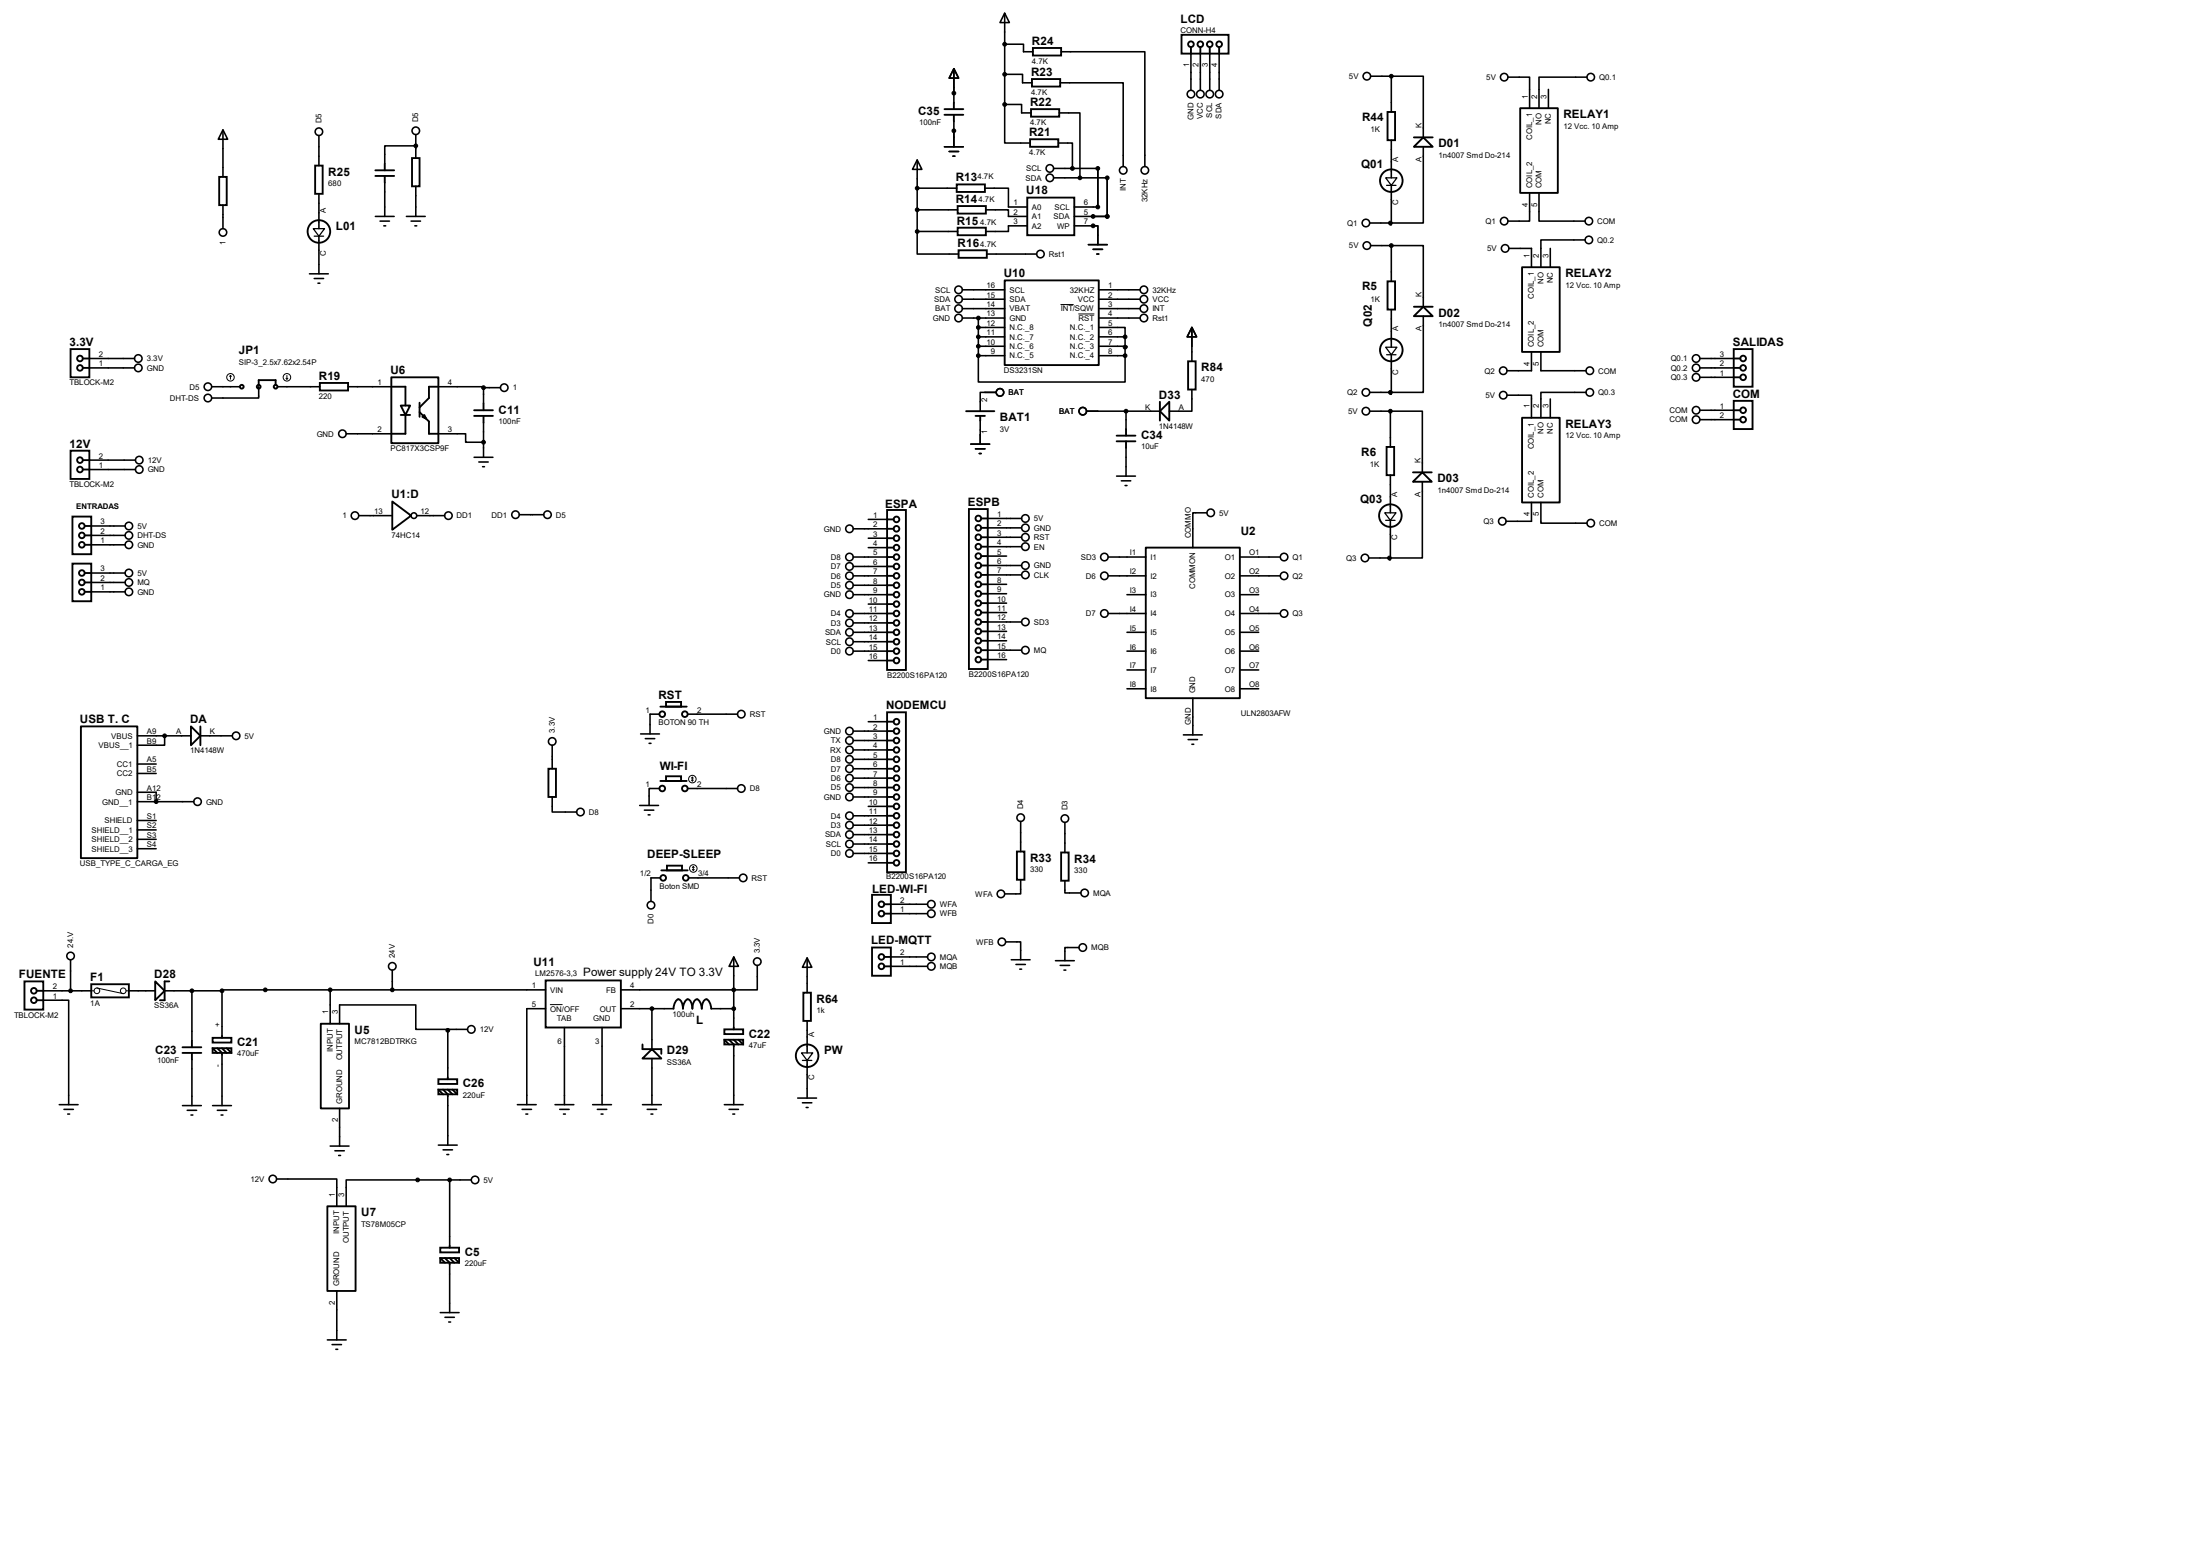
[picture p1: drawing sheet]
<svg xmlns="http://www.w3.org/2000/svg" width="297mm" height="210mm" viewBox="0 0 297 210" stroke-linecap="round" stroke-linejoin="round" font-family="sans-serif">
<g fill="none" stroke="#000" stroke-width=".21">
<path d="M30.1 17.5l.6 1.3h-1.2zM30.1 17.5v6.4M43.1 18.3v4.1M56.1 19.7h.1M56.1 19.7h-4.2v2.4M56.1 18.2v3.1M127.5 19.8h2.5M128.8 9.3l.6 1.2h-1.3zM128.8 12.6h.1M128.8 17.7h.1M128.8 9.3v4.5M128.8 16.4v3.4"/>
<path d="M135.6 1.8l.7 1.2h-1.3zM135.6 6h2.6v1h1.2M135.6 14.1v5.2h3.5M135.6 14.1h2.3v1.1h1.3M135.6 10h2.4v1.2h1.3M135.6 1.8v12.3M142.9 19.3h1.9v3.4M143 15.2h2.8v8.8M143.1 11.2h8.5v11.3M143.3 7h11.3v15.5M160.8 7.2v5M162.1 7.2v5"/>
<path d="M163.3 7.2v5M164.6 7.2v5M185 10.3h2.8M187.8 10.3h4.4v8.2M187.8 10.3v4.8M187.8 18.9v5.1M192.2 19.8v10.3h-4.5M203.6 10.4h2.9v4.2M209 12.1v2.5M214.2 10.4h-6.4v4.2M30.1 27.7v3.2M41.8 37h2.5"/>
<path d="M42.4 37.6h1.3M42.9 38.2h.3M43.1 26.2v4.7M43.1 31.9v5.1M50.7 29.2h2.5M51.3 29.8h1.3M51.8 30.5h.3M51.9 24.6v4.6M54.9 29.2h2.5M55.5 29.8h1.3M56 30.5h.3M56.1 25.1v4.1"/>
<path d="M123.8 21.6l.7 1.3h-1.3zM123.8 31.2v3.1h5.6M123.8 31.2h5.5M123.8 21.6v9.6M123.8 28.3h5.5M123.8 25.4h5.4M128.1 20.4h1.3M128.7 21.1h.2M129.9 39.1h5.7M133 25.4h3.1v2.5h2.6M133.1 28.3h3v.9h2.6M133.2 34.3h6.8"/>
<path d="M138.7 30.5h-2.6v.7h-3M142.2 22.7h6v5.2h-3.2M142.2 24h7.3v5.2M145 29.2h4.5M145 30.5h2.6M146.9 33h2.6M147.6 29.2h.1M147.6 30.5h.6v2.5M147.6 30.5h.1M147.6 33.7h1.2M148.1 34.3h.2M148.3 39.1h5.6"/>
<path d="M149.5 29.2h.1M184.9 30.1h2.8M185 33.1h2.8M187.8 25v5.4h-.1v-.3M187.8 33.1h4.4v8.3M187.8 33.1v4.9M203.7 33.5h3.1v2.6M206.5 26v3.8h-2.9M207.8 26v3.8h6.2M209.3 33.5v2.6M214 32.4h-6v3.7M12.1 48.4h6.1"/>
<path d="M12.1 49.7h6.1M28.6 52.2h3.8M34.9 52.2v1.5h-6.3M37.5 52.2h5.7M46.7 58.5h6.1M47 52.2h5.8M59.2 52.2h6.1v.1M59.2 58.5h3.7v1.2h2.4M65.3 52.3v2.2M65.3 57v4.7M65.3 52.3h2.3M129.9 40.4h5.7"/>
<path d="M129.9 41.7h5.7M129.9 42.9h5.7M131.1 59.9h2.5M132.1 48v3.6h19.8v-3.6M132.1 42.9v5.1M132.1 44.2h3.5M132.1 45.5h3.5M132.1 46.7h3.5M132.1 48h3.5M132.3 56.8v3.1M134.5 53h-2.2v2.5M146.7 55.5h9.9"/>
<path d="M148.3 46.7h3.8v.2h-.2M148.3 44.2h3.6v1.3M148.3 40.4h5.6M148.3 41.7h5.6M148.3 42.9h5.6M148.3 45.5h3.6M148.3 48h3.6M151.9 45.5v2.5M152 55.5v2.4M160.9 44.2l.6 1.3h-1.2zM160.9 52.6v2.9h-3M160.9 44.2v4.6"/>
<path d="M184.9 53h2.8M184.9 55.5h2.8M187.7 55.5h4.3v8.3M187.7 55.5v4.8M187.8 47.9v5.3h-.1v-.2M187.8 41.8v5.1M192.2 42.7v10.3h-4.5M203.5 53.3h3.3v3.1M206.8 47.5v2.5h-3.3M208 47.5v2.5h6.1M209.3 53.8v2.6M214.1 53h-6.1v3.4"/>
<path d="M229.5 48.4h4.6M229.5 49.7h4.6M229.5 55.4h4.6M229.5 56.6h4.6M229.5 50.9h4.6M12.1 62.1h6.2M12.1 63.4h6.2M12.3 73.5h4.6M12.3 71h4.6M12.3 72.3h4.6M12.3 79.9h4.6M12.3 77.3h4.6"/>
<path d="M12.3 78.6h4.6M48.4 69.6h4.6M56.3 69.6h3.7M64 61.7h2.5M64.6 62.4h1.3M65.2 63h.2M70.1 69.5h3.3M115.2 71.4h4.6M115.2 75.2h4.6M115.2 76.5h4.6M115.2 77.7h4.6M115.2 79h4.6"/>
<path d="M117.2 70.1h2.6M117.2 72.6h2.6M117.2 73.9h2.6M131.7 60.6h1.3M132.2 61.2h.3M133.3 70h4.6M133.3 71.2h4.6M133.3 72.5h4.6M133.3 73.8h4.6M133.3 76.3h4.6M133.3 77.6h4.6M133.3 75.1h2.6"/>
<path d="M133.3 78.9h2.6M149.6 75.2h5.1M149.6 77.7h5.1M150.7 64.3h2.6M151.4 64.9h1.3M151.9 65.5h.2M152 60.5v3.8M162.9 69.2h-1.9v4.7M167.4 75.2h5.4M167.4 77.7h5.4M184.8 75.3h2.8M187.7 70.2v5.4h-.1v-.3"/>
<path d="M187.7 64.1v5.1M192 65v10.3h-4.4M206.8 67.8v2.6h-3.5M208 67.8v2.8h6.2M18.5 99.3h7.3M22.2 99.3v1.3h-3.7M27.1 99.3h4.3M86.5 99.1h2.5M87.1 99.7h1.3M89 96.4h-1.2v2.7M92.8 96.4h6.8M115.2 80.3h4.6"/>
<path d="M115.2 82.8h4.6M115.2 84.1h4.6M115.2 85.3h4.6M115.2 86.6h4.6M115.2 87.9h4.6M115.2 98.7h4.6M115.2 99.9h4.6M117.2 81.5h2.6M117.2 89.2h2.6M117.2 97.4h2.6M133.3 83.9h4.6M133.3 87.8h4.6"/>
<path d="M133.3 80.1h2.6M133.3 81.4h2.6M133.3 82.7h2.6M133.3 85.2h2.6M133.3 86.5h2.6M133.3 89h2.6M149.6 82.8h5.1M152.1 80.3h2.6M152.1 85.3h2.6M152.1 87.9h2.6M152.1 90.4h2.6M152.1 93h2.6"/>
<path d="M159.8 99.2h2.5M160.4 99.8h1.3M161 94.2v5M167.4 80.3h2.5M167.4 82.8h5.4M167.4 85.3h2.5M167.4 87.9h2.5M167.4 90.4h2.5M167.4 93h2.5M18.5 106.9h2.6v1.3M18.5 108.2h7.7M18.5 103.1h2.6"/>
<path d="M18.5 104.4h2.6M18.5 110.7h2.6M18.5 112h2.6M18.5 113.3h2.6M18.5 114.6h2.6M21.1 108.2h.1M74.5 107.6v2h3.4M74.5 100.6v3.2M86.4 108.7h2.5M87 109.3h1.3M87.5 110h.3M87.6 100.3h.3"/>
<path d="M89 106.4h-1.4v2.3M89.2 118.5h-1.3v3.2M92.8 106.4h6.8M93 118.5h6.8M115.2 101.2h4.6M115.2 102.5h4.6M115.2 103.8h4.6M115.2 105h4.6M115.2 106.3h4.6M115.2 107.6h4.6M115.2 110.1h4.6M115.2 111.4h4.6"/>
<path d="M115.2 112.6h4.6M115.2 113.9h4.6M115.2 115.2h4.6M117.2 108.8h2.6M117.2 116.5h2.6M137.8 118.7v1.9h-2.2M137.8 110.9v4M143.8 118.9v1.6h2.1M143.8 111v4.1M160.9 100.5h.3M5.8 135h3.5v14.1M5.8 133.7h6.5"/>
<path d="M9.5 129.5v4.2M17.4 133.7h3.6M22.2 133.7h7.8M25.9 133.7v6.8M30 133.7v6.1M44.6 133.6v4.6M45.8 138.2v-2.6h10.3v3.3h4.4v.2M53 130.9v2.7M60.5 139.1v6.3M63.1 138.9h-2.5v.2h-.1M73.7 133.6h-43.7v.1M73.7 136.1h-2.6v13"/>
<path d="M76.2 138.7v10.4M81.3 138.7v10.4M83.8 136.1h7.1M88 136.1v5.5M96 136.1h3.1M99.1 129.2l.6 1.2h-1.3zM99.1 129.2v9.5M102.2 130.3v3.3h-18.4M109 129.3l.6 1.3h-1.3zM109 129.3v4.7M109 137.8v4.3M120.3 122h4.9"/>
<path d="M120.3 123.3h4.9M120.3 129.2h4.9M120.3 130.4h4.9M135.8 127.1h2v2.4M136.5 129.5h2.6M137.2 130.2h1.2M137.7 130.8h.2M142.5 129.7h2.5M143.1 130.3h1.3M143.6 130.9h.3M145.7 127.9h-1.9v1.8M8 149.1h2.5"/>
<path d="M8.6 149.7h1.3M9.1 150.4h.3M24.6 149.2h2.6M25.3 149.9h1.2M25.8 150.5h.2M25.9 143v6.2M28.7 149.2h2.5M29.3 149.9h1.3M29.8 150.5h.3M30 142.4v6.8M37.3 159.1h8.2v3.7M44.6 154.7h2.5"/>
<path d="M45.2 155.3h1.3M45.7 156h.3M45.8 149.6v5.1M59.2 154.6h2.5M59.8 155.2h1.3M60.3 155.8h.3M60.5 148v6.6M60.7 159.3v8.8M63.6 159.3h-16.9v3.5M69.8 149.1h2.6M70.5 149.7h1.3M71 150.4h.2"/>
<path d="M74.9 149.1h2.6M75.6 149.7h1.2M76.1 150.4h.2M80 149.1h2.5M80.6 149.7h1.3M81.2 150.4h.2M86.7 149.1h2.6M87.4 149.7h1.2M87.9 150.4h.2M88 142.9v6.2M97.8 149.1h2.5M98.4 149.7h1.3"/>
<path d="M98.9 150.4h.3M99.1 141.2v7.9M107.7 148.2h2.5M108.3 148.8h1.3M108.8 149.5h.3M109 143.1v5.1M45.5 174.2v6.6M59.4 177.2h2.6M60.1 177.8h1.2M60.6 178.4h.2M60.7 170.7v6.5M44.2 180.8h2.5"/>
<path d="M44.8 181.5h1.3M45.3 182.1h.3"/>
<circle cx="43.1" cy="17.8" r=".51"/>
<circle cx="56.1" cy="17.7" r=".51"/>
<circle cx="160.8" cy="12.7" r=".51"/>
<circle cx="162.1" cy="12.7" r=".51"/>
<circle cx="163.3" cy="12.7" r=".51"/>
<circle cx="164.6" cy="12.7" r=".51"/>
<circle cx="184.5" cy="10.3" r=".51"/>
<circle cx="203.1" cy="10.4" r=".51"/>
<circle cx="214.8" cy="10.4" r=".51"/>
<circle cx="30.1" cy="31.4" r=".51"/>
<circle cx="129.4" cy="39.1" r=".51"/>
<circle cx="140.5" cy="34.3" r=".51"/>
<circle cx="141.7" cy="22.7" r=".51"/>
<circle cx="141.7" cy="24" r=".51"/>
<circle cx="151.6" cy="23" r=".51"/>
<circle cx="154.4" cy="39.1" r=".51"/>
<circle cx="154.6" cy="23" r=".51"/>
<circle cx="184.4" cy="30.1" r=".51"/>
<circle cx="184.5" cy="33.1" r=".51"/>
<circle cx="203.1" cy="29.8" r=".51"/>
<circle cx="203.2" cy="33.5" r=".51"/>
<circle cx="214.5" cy="29.8" r=".51"/>
<circle cx="214.5" cy="32.4" r=".51"/>
<circle cx="18.7" cy="48.4" r=".51"/>
<circle cx="18.7" cy="49.7" r=".51"/>
<circle cx="28.1" cy="53.7" r=".51"/>
<circle cx="28.1" cy="52.2" r=".51"/>
<circle cx="46.2" cy="58.5" r=".51"/>
<circle cx="68.1" cy="52.3" r=".51"/>
<circle cx="129.4" cy="42.9" r=".51"/>
<circle cx="129.4" cy="41.7" r=".51"/>
<circle cx="129.4" cy="40.4" r=".51"/>
<circle cx="135" cy="53" r=".51"/>
<circle cx="146.2" cy="55.5" r=".51"/>
<circle cx="154.4" cy="41.7" r=".51"/>
<circle cx="154.4" cy="40.4" r=".51"/>
<circle cx="154.4" cy="42.9" r=".51"/>
<circle cx="184.4" cy="53" r=".51"/>
<circle cx="184.4" cy="55.5" r=".51"/>
<circle cx="202.9" cy="53.3" r=".51"/>
<circle cx="202.9" cy="50" r=".51"/>
<circle cx="214.6" cy="53" r=".51"/>
<circle cx="214.6" cy="50" r=".51"/>
<circle cx="229" cy="50.9" r=".51"/>
<circle cx="229" cy="49.7" r=".51"/>
<circle cx="229" cy="48.4" r=".51"/>
<circle cx="229" cy="55.4" r=".51"/>
<circle cx="229" cy="56.6" r=".51"/>
<circle cx="17.4" cy="73.5" r=".51"/>
<circle cx="17.4" cy="78.6" r=".51"/>
<circle cx="17.4" cy="79.9" r=".51"/>
<circle cx="17.4" cy="71" r=".51"/>
<circle cx="17.4" cy="72.3" r=".51"/>
<circle cx="17.4" cy="77.3" r=".51"/>
<circle cx="18.8" cy="63.4" r=".51"/>
<circle cx="18.8" cy="62.1" r=".51"/>
<circle cx="47.9" cy="69.6" r=".51"/>
<circle cx="55.9" cy="69.6" r=".38"/>
<circle cx="60.5" cy="69.6" r=".51"/>
<circle cx="69.6" cy="69.5" r=".51"/>
<circle cx="73.9" cy="69.5" r=".51"/>
<circle cx="114.7" cy="71.4" r=".51"/>
<circle cx="114.7" cy="75.2" r=".51"/>
<circle cx="114.7" cy="76.5" r=".51"/>
<circle cx="114.7" cy="79" r=".51"/>
<circle cx="114.7" cy="77.7" r=".51"/>
<circle cx="138.4" cy="77.6" r=".51"/>
<circle cx="138.4" cy="76.3" r=".51"/>
<circle cx="138.4" cy="70" r=".51"/>
<circle cx="138.4" cy="72.5" r=".51"/>
<circle cx="138.4" cy="71.2" r=".51"/>
<circle cx="138.4" cy="73.8" r=".51"/>
<circle cx="149.1" cy="75.2" r=".51"/>
<circle cx="149.1" cy="77.7" r=".51"/>
<circle cx="163.4" cy="69.2" r=".51"/>
<circle cx="173.4" cy="77.7" r=".51"/>
<circle cx="173.4" cy="75.2" r=".51"/>
<circle cx="184.3" cy="75.3" r=".51"/>
<circle cx="202.8" cy="70.4" r=".51"/>
<circle cx="214.8" cy="70.6" r=".51"/>
<circle cx="31.9" cy="99.3" r=".51"/>
<circle cx="100.1" cy="96.4" r=".51"/>
<circle cx="114.7" cy="99.9" r=".51"/>
<circle cx="114.7" cy="82.8" r=".51"/>
<circle cx="114.7" cy="86.6" r=".51"/>
<circle cx="114.7" cy="85.3" r=".51"/>
<circle cx="114.7" cy="98.7" r=".51"/>
<circle cx="114.7" cy="84.1" r=".51"/>
<circle cx="114.7" cy="87.9" r=".51"/>
<circle cx="114.7" cy="80.3" r=".51"/>
<circle cx="138.4" cy="83.9" r=".51"/>
<circle cx="138.4" cy="87.8" r=".51"/>
<circle cx="149.1" cy="82.8" r=".51"/>
<circle cx="173.4" cy="82.8" r=".51"/>
<circle cx="26.7" cy="108.2" r=".51"/>
<circle cx="74.5" cy="100.1" r=".51"/>
<circle cx="78.4" cy="109.6" r=".51"/>
<circle cx="100.1" cy="106.4" r=".51"/>
<circle cx="100.3" cy="118.5" r=".51"/>
<circle cx="114.7" cy="101.2" r=".51"/>
<circle cx="114.7" cy="103.8" r=".51"/>
<circle cx="114.7" cy="112.6" r=".51"/>
<circle cx="114.7" cy="115.2" r=".51"/>
<circle cx="114.7" cy="111.4" r=".51"/>
<circle cx="114.7" cy="107.6" r=".51"/>
<circle cx="114.7" cy="105" r=".51"/>
<circle cx="114.7" cy="110.1" r=".51"/>
<circle cx="114.7" cy="102.5" r=".51"/>
<circle cx="114.7" cy="106.3" r=".51"/>
<circle cx="114.7" cy="113.9" r=".51"/>
<circle cx="137.8" cy="110.4" r=".51"/>
<circle cx="143.8" cy="110.5" r=".51"/>
<circle cx="9.5" cy="129" r=".51"/>
<circle cx="53" cy="130.4" r=".51"/>
<circle cx="63.6" cy="138.9" r=".51"/>
<circle cx="87.9" cy="122.2" r=".51"/>
<circle cx="102.2" cy="129.8" r=".51"/>
<circle cx="125.7" cy="123.3" r=".51"/>
<circle cx="125.7" cy="122" r=".51"/>
<circle cx="125.7" cy="130.4" r=".51"/>
<circle cx="125.7" cy="129.2" r=".51"/>
<circle cx="135.1" cy="120.6" r=".51"/>
<circle cx="135.3" cy="127.1" r=".51"/>
<circle cx="146.2" cy="127.9" r=".51"/>
<circle cx="146.4" cy="120.5" r=".51"/>
<circle cx="36.8" cy="159.1" r=".51"/>
<circle cx="64.1" cy="159.3" r=".51"/>
</g>
<g fill="none" stroke="#000" stroke-width=".25">
<path d="M127.5 14.7h2.5M127.5 15.5h2.5M128.8 13.8v.9M128.8 15.5v.9M139.1 18.8h3.8v1h-3.8zM139.2 14.7h3.8v1h-3.8zM139.3 10.7h3.8v1h-3.8zM139.4 6.5h3.9v1h-3.9zM159.5 4.7h6.4v2.5h-6.4zM160.8 6.3v.9M162.1 6.3v.9M163.3 6.3v.9"/>
<path d="M164.6 6.3v.9M187.3 15.1h1v3.8h-1zM190.9 18.5h2.5M192.2 18.5l1.2 1.3h-2.5zM205.2 14.6h5.1v11.4h-5.1zM29.6 23.9h1v3.8h-1zM42.5 22.4h1.1v3.8h-1.1zM50.7 23h2.5M50.7 23.7h2.5M51.9 22.1v.9M51.9 23.7v.9M55.6 21.3h1v3.8h-1z"/>
<path d="M129.2 24.9h3.8v1h-3.8zM129.3 27.8h3.8v1h-3.8zM129.3 30.7h3.8v1h-3.8zM129.4 33.8h3.8v1h-3.8zM135.6 37.8h12.7v11.5h-12.7zM138.7 26.7h6.3v5h-6.3zM187.3 38h1v3.8h-1zM205.5 36.1h5.1v11.4h-5.1zM9.5 47.1h2.6v3.8h-2.6zM11.2 49.7h.9M11.2 48.4h.9M34.9 51.9v-.6h2.3v.6"/>
<path d="M43.2 51.7h3.8v1h-3.8zM52.8 50.9h6.4v8.9h-6.4zM52.8 52.2h1.9v2.5M54.1 54.7h1.3l-.7 1.3zM54.1 56h1.3M54.7 56v2.5h-1.9M56.6 54.4v1.9M56.6 55.6l1.3 1.3v1.6h1.3M57.3 56l.2 .5-.5-.2zM59.2 52.2h-1.3v1.5l-1.3 1.3M64 55.4h2.5M64 56.1h2.5"/>
<path d="M65.3 54.5v.9M65.3 56.1v.9M130.4 55.5h3.8M131.7 56.1h1.3M132.3 56.1v.7M150.7 58.8h2.6M150.7 59.6h2.6M152 57.9v.9M152 59.6v.9M156.6 54.2v2.6M157.9 54.2v2.6l-1.3-1.3zM160.4 48.8h1v3.8h-1z"/>
<path d="M190.9 41.4h2.5M192.2 41.4l1.2 1.3h-2.5zM205.5 56.4h5.1v11.4h-5.1zM234.1 47.1h2.5v5.1h-2.5zM234.1 54.1h2.5v3.8h-2.5zM234.1 55.4h.8M234.1 49.7h.8M234.1 48.4h.8M234.1 50.9h.8M234.1 56.6h.8M9.5 60.8h2.6v3.8h-2.6zM9.8 69.7h2.5v5.1h-2.5z"/>
<path d="M9.8 76.1h2.5v5.1h-2.5zM11.2 63.4h.9M11.2 62.1h.9M11.4 73.5h.9M11.4 72.3h.9M11.4 71h.9M11.4 79.9h.9M11.4 78.6h.9M11.4 77.3h.9M53 67.7l2.5 1.9-2.5 1.9zM119.8 68.8h2.5v21.6h-2.5zM119.8 70.1h.8"/>
<path d="M119.8 71.4h.8M119.8 72.6h.8M119.8 73.9h.8M119.8 75.2h.8M119.8 76.5h.8M119.8 77.7h.8M119.8 79h.8M130.8 68.7h2.5v21.6h-2.5zM132.5 70h.8M132.5 71.2h.8M132.5 72.5h.8M132.5 73.8h.8"/>
<path d="M132.5 75.1h.8M132.5 76.3h.8M132.5 77.6h.8M132.5 78.9h.8M154.7 73.9h12.7v20.3h-12.7zM187.2 60.3h1v3.8h-1zM190.8 65l1.2-1.2 1.3 1.2zM190.8 63.8h2.5M10.9 98h7.6v17.8h-7.6zM25.8 98l1.3 1.3-1.3 1.3zM27.1 98v2.6M89.2 95.4h3.5"/>
<path d="M89.9 94.7h2v.7h-2zM119.8 96.1h2.5v21.6h-2.5zM119.8 80.3h.8M119.8 81.5h.8M119.8 82.8h.8M119.8 84.1h.8M119.8 85.3h.8M119.8 86.6h.8M119.8 87.9h.8M119.8 89.2h.8M119.8 97.4h.8M119.8 98.7h.8"/>
<path d="M119.8 99.9h.8M132.5 80.1h.8M132.5 81.4h.8M132.5 82.7h.8M132.5 83.9h.8M132.5 85.2h.8M132.5 86.5h.8M132.5 87.8h.8M132.5 89h.8M74 103.8h1.1v3.8h-1.1zM89.2 105.4h3.5M89.3 117.5h3.5"/>
<path d="M89.9 104.8h2v.6h-2zM90 116.8h2.1v.7h-2.1zM119.8 101.2h.8M119.8 102.5h.8M119.8 103.8h.8M119.8 105h.8M119.8 106.3h.8M119.8 107.6h.8M119.8 108.8h.8M119.8 110.1h.8M119.8 111.4h.8M119.8 112.6h.8"/>
<path d="M119.8 113.9h.8M119.8 115.2h.8M119.8 116.5h.8M137.3 114.9h1v3.8h-1zM143.3 115.1h1v3.8h-1zM3.3 132.5h2.5v3.8h-2.5zM5 135h.8M5 133.7h.8M12.3 132.8h5.1v1.8h-5.1zM21 132.5l1.2 1.2-1.2 1.3zM22.9 132.5h-.7v2.5h-.6M30 139.8v.3"/>
<path d="M43.3 138.2h3.8v11.4h-3.8zM73.7 132.3h10.1v6.4h-10.1zM90.9 136.1a1.35 1.35 0 0 1 .7-1.2 1.16 1.16 0 0 1 .6 1.2 1.35 1.35 0 0 1 .6-1.2 1.16 1.16 0 0 1 .7 1.2 1.16 1.16 0 0 1 .6-1.2 1.35 1.35 0 0 1 .6 1.2 1.16 1.16 0 0 1 .7-1.2 1.35 1.35 0 0 1 .6 1.2M97.8 138.9h2.5v.7h-2.5zM99.1 138.7v.2M108.5 134h1v3.8h-1zM117.7 127.9h2.6v3.8h-2.6zM117.7 120.8h2.6v3.8h-2.6zM119.4 130.4h.9M119.4 129.2h.9M119.4 123.3h.9M119.4 122h.9"/>
<path d="M24.6 141.4h2.6M24.6 142.1h2.6M25.9 140.5v.9M25.9 142.1v.9M28.7 140.1h2.5v.6h-2.5zM28.7 141.5h2.5v.6h-2.5zM28.7 141.5l.6 .6M29.3 141.5l.7 .6v.3M30 141.5l.6 .6M30.6 141.5l.6 .6M59.2 145.7h2.5v.6h-2.5zM59.2 147.1h2.5v.6h-2.5z"/>
<path d="M59.2 147.1l.6 .6M59.8 147.1l.7 .6v.3M60.5 145.4v.3M60.5 147.1l.6 .6M61.1 147.1l.6 .6M86.7 142.9l1.3-1.3 1.3 1.3zM86.7 141v.6h2.6v.6M97.8 140.3h2.5v.7h-2.5zM97.8 140.3l.6 .7M98.4 140.3l.7 .7v.2M99.1 140.3l.6 .7M99.7 140.3l.6 .7"/>
<path d="M44.2 162.8h3.8v11.4h-3.8zM59.4 168.4h2.6v.6h-2.6zM59.4 169.8h2.6v.6h-2.6zM59.4 169.8l.7 .6M60.1 169.8l.6 .6v.3M60.7 168.1v.3M60.7 169.8l.6 .6M61.3 169.8l.7 .6"/>
<circle cx="160.8" cy="6" r=".38"/>
<circle cx="162.1" cy="6" r=".38"/>
<circle cx="163.3" cy="6" r=".38"/>
<circle cx="164.6" cy="6" r=".38"/>
<circle cx="43.1" cy="31.2" r="1.52"/>
<circle cx="187.8" cy="24.4" r="1.52"/>
<circle cx="10.8" cy="48.4" r=".38"/>
<circle cx="10.8" cy="49.7" r=".38"/>
<circle cx="32.6" cy="52.2" r=".25"/>
<circle cx="34.9" cy="52.2" r=".25"/>
<circle cx="37.2" cy="52.2" r=".25"/>
<circle cx="187.8" cy="47.2" r="1.52"/>
<circle cx="235.3" cy="50.9" r=".38"/>
<circle cx="235.3" cy="48.4" r=".38"/>
<circle cx="235.3" cy="55.4" r=".38"/>
<circle cx="235.3" cy="56.6" r=".38"/>
<circle cx="235.3" cy="49.7" r=".38"/>
<circle cx="10.8" cy="62.1" r=".38"/>
<circle cx="10.8" cy="63.4" r=".38"/>
<circle cx="11" cy="73.5" r=".38"/>
<circle cx="11" cy="78.6" r=".38"/>
<circle cx="11" cy="72.3" r=".38"/>
<circle cx="11" cy="79.9" r=".38"/>
<circle cx="11" cy="71" r=".38"/>
<circle cx="11" cy="77.3" r=".38"/>
<circle cx="121" cy="70.1" r=".38"/>
<circle cx="121" cy="72.6" r=".38"/>
<circle cx="121" cy="73.9" r=".38"/>
<circle cx="121" cy="77.7" r=".38"/>
<circle cx="121" cy="75.2" r=".38"/>
<circle cx="121" cy="71.4" r=".38"/>
<circle cx="121" cy="79" r=".38"/>
<circle cx="121" cy="76.5" r=".38"/>
<circle cx="132.1" cy="75.1" r=".38"/>
<circle cx="132.1" cy="71.2" r=".38"/>
<circle cx="132.1" cy="70" r=".38"/>
<circle cx="132.1" cy="76.3" r=".38"/>
<circle cx="132.1" cy="77.6" r=".38"/>
<circle cx="132.1" cy="72.5" r=".38"/>
<circle cx="132.1" cy="73.8" r=".38"/>
<circle cx="132.1" cy="78.9" r=".38"/>
<circle cx="187.7" cy="69.6" r="1.52"/>
<circle cx="89.4" cy="96.4" r=".38"/>
<circle cx="92.5" cy="96.4" r=".38"/>
<circle cx="121" cy="87.9" r=".38"/>
<circle cx="121" cy="97.4" r=".38"/>
<circle cx="121" cy="81.5" r=".38"/>
<circle cx="121" cy="85.3" r=".38"/>
<circle cx="121" cy="80.3" r=".38"/>
<circle cx="121" cy="82.8" r=".38"/>
<circle cx="121" cy="89.2" r=".38"/>
<circle cx="121" cy="86.6" r=".38"/>
<circle cx="121" cy="98.7" r=".38"/>
<circle cx="121" cy="99.9" r=".38"/>
<circle cx="121" cy="84.1" r=".38"/>
<circle cx="132.1" cy="86.5" r=".38"/>
<circle cx="132.1" cy="80.1" r=".38"/>
<circle cx="132.1" cy="87.8" r=".38"/>
<circle cx="132.1" cy="81.4" r=".38"/>
<circle cx="132.1" cy="82.7" r=".38"/>
<circle cx="132.1" cy="89" r=".38"/>
<circle cx="132.1" cy="83.9" r=".38"/>
<circle cx="132.1" cy="85.2" r=".38"/>
<circle cx="89.4" cy="106.4" r=".38"/>
<circle cx="89.5" cy="118.5" r=".38"/>
<circle cx="92.5" cy="106.4" r=".38"/>
<circle cx="92.6" cy="118.5" r=".38"/>
<circle cx="121" cy="106.3" r=".38"/>
<circle cx="121" cy="108.8" r=".38"/>
<circle cx="121" cy="116.5" r=".38"/>
<circle cx="121" cy="102.5" r=".38"/>
<circle cx="121" cy="107.6" r=".38"/>
<circle cx="121" cy="113.9" r=".38"/>
<circle cx="121" cy="101.2" r=".38"/>
<circle cx="121" cy="112.6" r=".38"/>
<circle cx="121" cy="115.2" r=".38"/>
<circle cx="121" cy="110.1" r=".38"/>
<circle cx="121" cy="103.8" r=".38"/>
<circle cx="121" cy="105" r=".38"/>
<circle cx="121" cy="111.4" r=".38"/>
<circle cx="4.6" cy="135" r=".38"/>
<circle cx="4.6" cy="133.7" r=".38"/>
<circle cx="119" cy="122" r=".38"/>
<circle cx="119" cy="130.4" r=".38"/>
<circle cx="119" cy="129.2" r=".38"/>
<circle cx="119" cy="123.3" r=".38"/>
<circle cx="109" cy="142.5" r="1.52"/>
</g>
<g fill="#000" stroke="#000" stroke-width=".14">
<circle cx="56.1" cy="19.7" r=".25"/>
<circle cx="128.8" cy="17.7" r=".25"/>
<circle cx="128.8" cy="12.6" r=".25"/>
<circle cx="135.6" cy="6" r=".25"/>
<circle cx="135.6" cy="10" r=".25"/>
<circle cx="135.6" cy="14.1" r=".25"/>
<circle cx="187.8" cy="10.3" r=".25"/>
<circle cx="123.8" cy="28.3" r=".25"/>
<circle cx="123.8" cy="25.4" r=".25"/>
<circle cx="123.8" cy="31.2" r=".25"/>
<circle cx="144.8" cy="22.7" r=".25"/>
<circle cx="145.8" cy="24" r=".25"/>
<circle cx="147.6" cy="29.2" r=".25"/>
<circle cx="147.6" cy="30.5" r=".25"/>
<circle cx="148.2" cy="22.7" r=".25"/>
<circle cx="148.2" cy="27.9" r=".25"/>
<circle cx="149.5" cy="29.2" r=".25"/>
<circle cx="149.5" cy="24" r=".25"/>
<circle cx="187.7" cy="30.1" r=".25"/>
<circle cx="187.8" cy="33.1" r=".25"/>
<circle cx="65.3" cy="52.3" r=".25"/>
<circle cx="65.3" cy="59.7" r=".25"/>
<circle cx="132.1" cy="44.2" r=".25"/>
<circle cx="132.1" cy="45.5" r=".25"/>
<circle cx="132.1" cy="42.9" r=".25"/>
<circle cx="132.1" cy="48" r=".25"/>
<circle cx="132.1" cy="46.7" r=".25"/>
<circle cx="151.9" cy="46.9" r=".25"/>
<circle cx="151.9" cy="45.5" r=".25"/>
<circle cx="151.9" cy="48" r=".25"/>
<circle cx="152" cy="55.5" r=".25"/>
<circle cx="187.7" cy="55.5" r=".25"/>
<circle cx="187.7" cy="53" r=".25"/>
<circle cx="187.6" cy="75.3" r=".25"/>
<circle cx="22.2" cy="99.3" r=".25"/>
<circle cx="21.1" cy="108.2" r=".25"/>
<circle cx="9.5" cy="133.7" r=".25"/>
<circle cx="25.9" cy="133.7" r=".25"/>
<circle cx="30" cy="133.7" r=".25"/>
<circle cx="35.8" cy="133.6" r=".25"/>
<circle cx="44.6" cy="133.6" r=".25"/>
<circle cx="53" cy="133.6" r=".25"/>
<circle cx="60.5" cy="139.1" r=".25"/>
<circle cx="88" cy="136.1" r=".25"/>
<circle cx="99.1" cy="136.1" r=".25"/>
<circle cx="99.1" cy="133.6" r=".25"/>
<circle cx="56.4" cy="159.3" r=".25"/>
<circle cx="60.7" cy="159.3" r=".25"/>
</g>
<path d="M42.3 30.9h1.5l-.7 1zM42.4 31.9h1.3M187.1 24h1.5l-.8 1zM187.2 25h1.3M187.1 46.9h1.5l-.8 1zM187.2 47.9h1.3M186.9 69.2h1.6l-.8 1zM187.1 70.2h1.2M108.2 142.1h1.5l-.7 1zM108.3 143.1h1.3" fill="none" stroke="#000" stroke-width=".17"/>
<g fill="none" stroke="#000" stroke-width=".14">
<path d="M31.1 50.7l-.1 .1M31.1 50.7l.1 .1M31.1 50.7v.5M38.6 51.1l.1 .1M38.7 50.7v.5M38.9 51.1l-.2 .1M143.2 41.1h1.7M145.6 42.4h2.1M93.3 105.3l.2 .1M93.5 104.9v.5M93.5 104.9l-.2 .1M93.5 104.9l.1 .1"/>
<path d="M93.5 117.3l.1 .2M93.6 105.3l-.1 .1M93.6 117v.5M93.6 117l-.1 .1M93.6 117l.1 .1M93.7 117.3l-.1 .2M12.3 133.7h.4M13.1 133.3l3.5 .8M17 133.7h.4M74.3 135.6h1.6"/>
<circle cx="31.1" cy="50.9" r=".51"/>
<circle cx="38.7" cy="50.9" r=".51"/>
<circle cx="93.5" cy="105.2" r=".51"/>
<circle cx="93.6" cy="117.2" r=".51"/>
<circle cx="13.1" cy="133.7" r=".38"/>
<circle cx="16.6" cy="133.7" r=".38"/>
</g>
<g font-size="1.6">
<text x="159.4" y="3.1">LCD</text>
<text x="139.2" y="10.2">R23</text>
<text x="139.3" y="6.1">R24</text>
<text x="124" y="15.6">C35</text>
<text x="139.1" y="14.3">R22</text>
<text x="183.9" y="16.3">R44</text>
<text x="211.1" y="16">RELAY1</text>
<text x="44.3" y="23.7">R25</text>
<text x="138.9" y="18.4">R21</text>
<text x="183.8" y="22.7">Q01</text>
<text x="194.2" y="19.9">D01</text>
<text x="129" y="24.5">R13</text>
<text x="129" y="27.4">R14</text>
<text x="138.6" y="26.2">U18</text>
<text x="45.3" y="31.1">L01</text>
<text x="129.2" y="30.3">R15</text>
<text x="129.3" y="33.4">R16</text>
<text x="135.5" y="37.4">U10</text>
<text x="183.9" y="39.2">R5</text>
<text x="211.3" y="37.4">RELAY2</text>
<text x="9.4" y="46.7">3.3V</text>
<text x="32.3" y="47.8">JP1</text>
<text x="185.2" y="44.1" transform="rotate(-90 185.2 44.1)">Q02</text>
<text x="194.2" y="42.8">D02</text>
<text x="233.9" y="46.7">SALIDAS</text>
<text x="43.1" y="51.3">R19</text>
<text x="52.7" y="50.5">U6</text>
<text x="156.5" y="53.8">D33</text>
<text x="162.2" y="50.1">R84</text>
<text x="233.9" y="53.7">COM</text>
<text x="67.3" y="55.8">C11</text>
<text x="135" y="56.9">BAT1</text>
<text x="154.1" y="59.3">C34</text>
<text x="211.3" y="57.7">RELAY3</text>
<text x="9.4" y="60.4">12V</text>
<text x="183.8" y="61.6">R6</text>
<text x="194.1" y="65.1">D03</text>
<text x="52.8" y="67.3">U1:D</text>
<text x="119.5" y="68.5">ESPA</text>
<text x="130.7" y="68.3">ESPB</text>
<text x="183.6" y="67.9">Q03</text>
<text x="167.5" y="72.2">U2</text>
<text x="88.9" y="94.3">RST</text>
<text x="119.6" y="95.7">NODEMCU</text>
<text x="10.8" y="97.6">USB T. C</text>
<text x="25.7" y="97.6">DA</text>
<text x="89.1" y="103.9">WI-FI</text>
<text x="87.4" y="115.8">DEEP-SLEEP</text>
<text x="139.1" y="116.3">R33</text>
<text x="145" y="116.4">R34</text>
<text x="117.7" y="120.5">LED-WI-FI</text>
<text x="72" y="130.4">U11</text>
<text x="78.7" y="131.7">Power supply 24V TO 3.3V</text>
<text x="117.6" y="127.5">LED-MQTT</text>
<text x="2.5" y="132">FUENTE</text>
<text x="12.2" y="132.4">F1</text>
<text x="20.8" y="132">D28</text>
<text x="110.2" y="135.3">R64</text>
<text x="21" y="142.2">C23</text>
<text x="32" y="141.2">C21</text>
<text x="47.9" y="139.5">U5</text>
<text x="90" y="142.3">D29</text>
<text x="94" y="138.3">L</text>
<text x="101.1" y="140">C22</text>
<text x="111.3" y="142.3">PW</text>
<text x="62.5" y="146.8">C26</text>
<text x="48.8" y="164.2">U7</text>
<text x="62.7" y="169.5">C5</text>
</g>
<g font-size="1.1">
<text x="159.4" y="4.4">CONN-H4</text>
<text x="139.3" y="8.6">4.7K</text>
<text x="160.5" y="9.1" transform="rotate(-90 160.5 9.1)">1</text>
<text x="161.8" y="9.1" transform="rotate(-90 161.8 9.1)">2</text>
<text x="163.1" y="9.1" transform="rotate(-90 163.1 9.1)">3</text>
<text x="164.3" y="9.1" transform="rotate(-90 164.3 9.1)">4</text>
<text x="182.1" y="10.7">5V</text>
<text x="200.7" y="10.8">5V</text>
<text x="215.9" y="10.8">Q0.1</text>
<text x="43.4" y="16.6" transform="rotate(-90 43.4 16.6)">D5</text>
<text x="56.5" y="16.5" transform="rotate(-90 56.5 16.5)">D5</text>
<text x="124.1" y="16.8">100nF</text>
<text x="139.1" y="16.8">4.7K</text>
<text x="139.2" y="12.8">4.7K</text>
<text x="161.1" y="16.2" transform="rotate(-90 161.1 16.2)">GND</text>
<text x="162.4" y="16" transform="rotate(-90 162.4 16)">VCC</text>
<text x="163.7" y="15.9" transform="rotate(-90 163.7 15.9)">SCL</text>
<text x="164.9" y="16" transform="rotate(-90 164.9 16)">SDA</text>
<text x="185" y="17.9">1K</text>
<text x="191.9" y="17.3" transform="rotate(-90 191.9 17.3)">K</text>
<text x="206.2" y="13.3" transform="rotate(-90 206.2 13.3)">1</text>
<text x="207.5" y="13.3" transform="rotate(-90 207.5 13.3)">2</text>
<text x="208.1" y="16.8" transform="rotate(-90 208.1 16.8)">NO</text>
<text x="208.8" y="13.3" transform="rotate(-90 208.8 13.3)">3</text>
<text x="209.4" y="16.8" transform="rotate(-90 209.4 16.8)">NC</text>
<text x="211.1" y="17.4">12 Vcc. 10 Amp</text>
<text x="138.6" y="23.1">SCL</text>
<text x="138.9" y="20.9">4.7K</text>
<text x="188.8" y="21.8" transform="rotate(-90 188.8 21.8)">A</text>
<text x="191.9" y="21.8" transform="rotate(-90 191.9 21.8)">A</text>
<text x="194.2" y="21.3">1n4007 Smd Do-214</text>
<text x="206.8" y="18.9" transform="rotate(-90 206.8 18.9)">COIL_1</text>
<text x="44" y="28.7" transform="rotate(-90 44 28.7)">A</text>
<text x="44.3" y="25.1">680</text>
<text x="132" y="24.2">4.7K</text>
<text x="132.1" y="27.3">4.7K</text>
<text x="136.8" y="29">2</text>
<text x="136.8" y="27.7">1</text>
<text x="138.4" y="24.4">SDA</text>
<text x="139.3" y="29.6">A1</text>
<text x="139.3" y="28.3">A0</text>
<text x="142.2" y="29.6">SDA</text>
<text x="142.4" y="28.3">SCL</text>
<text x="146.3" y="27.7">6</text>
<text x="146.3" y="29">5</text>
<text x="152" y="25.8" transform="rotate(-90 152 25.8)">INT</text>
<text x="154.9" y="27.3" transform="rotate(-90 154.9 27.3)">32KHz</text>
<text x="188.8" y="27.7" transform="rotate(-90 188.8 27.7)">C</text>
<text x="206.2" y="27.9" transform="rotate(-90 206.2 27.9)">4</text>
<text x="206.8" y="25.4" transform="rotate(-90 206.8 25.4)">COIL_2</text>
<text x="207.5" y="27.9" transform="rotate(-90 207.5 27.9)">5</text>
<text x="208.1" y="25.4" transform="rotate(-90 208.1 25.4)">COM</text>
<text x="30.4" y="33.1" transform="rotate(-90 30.4 33.1)">1</text>
<text x="44" y="34.5" transform="rotate(-90 44 34.5)">C</text>
<text x="132.3" y="30.3">4.7K</text>
<text x="132.3" y="33.4">4.7K</text>
<text x="136.8" y="30.3">3</text>
<text x="139.3" y="30.9">A2</text>
<text x="141.6" y="34.7">Rst1</text>
<text x="142.7" y="30.9">WP</text>
<text x="146.3" y="30.3">7</text>
<text x="181.9" y="30.5">Q1</text>
<text x="182.1" y="33.5">5V</text>
<text x="200.5" y="30.2">Q1</text>
<text x="200.8" y="33.9">5V</text>
<text x="206.5" y="34.8" transform="rotate(-90 206.5 34.8)">1</text>
<text x="207.8" y="34.8" transform="rotate(-90 207.8 34.8)">2</text>
<text x="209" y="34.8" transform="rotate(-90 209 34.8)">3</text>
<text x="215.6" y="30.2">COM</text>
<text x="215.6" y="32.8">Q0.2</text>
<text x="126.1" y="40.8">SDA</text>
<text x="126.2" y="39.5">SCL</text>
<text x="133.2" y="38.9">16</text>
<text x="133.2" y="40.2">15</text>
<text x="133.2" y="41.4">14</text>
<text x="136.3" y="39.5">SCL</text>
<text x="136.3" y="40.8">SDA</text>
<text x="144.4" y="39.5">32KHZ</text>
<text x="145.5" y="40.8">VCC</text>
<text x="149.6" y="38.9">1</text>
<text x="149.6" y="40.2">2</text>
<text x="149.6" y="41.4">3</text>
<text x="155.6" y="39.5">32KHz</text>
<text x="155.6" y="40.8">VCC</text>
<text x="185" y="40.7">1K</text>
<text x="191.9" y="40.1" transform="rotate(-90 191.9 40.1)">K</text>
<text x="207.1" y="40.3" transform="rotate(-90 207.1 40.3)">COIL_1</text>
<text x="208.4" y="38.3" transform="rotate(-90 208.4 38.3)">NO</text>
<text x="209.6" y="38.2" transform="rotate(-90 209.6 38.2)">NC</text>
<text x="211.3" y="38.8">12 Vcc. 10 Amp</text>
<text x="125.9" y="43.3">GND</text>
<text x="126.2" y="42">BAT</text>
<text x="133.2" y="42.7">13</text>
<text x="133.2" y="44">12</text>
<text x="133.2" y="45.3">11</text>
<text x="133.2" y="46.5">10</text>
<text x="133.8" y="47.8">9</text>
<text x="136.3" y="42">VBAT</text>
<text x="136.3" y="43.3">GND</text>
<text x="136.3" y="44.6">N.C._8</text>
<text x="136.3" y="45.8">N.C._7</text>
<text x="136.3" y="47.1">N.C._6</text>
<text x="143.2" y="42">INT/SQW</text>
<text x="144.4" y="44.6">N.C._1</text>
<text x="144.4" y="45.8">N.C._2</text>
<text x="144.4" y="47.1">N.C._3</text>
<text x="145.6" y="43.3">RST</text>
<text x="149.6" y="42.7">4</text>
<text x="149.6" y="44">5</text>
<text x="149.6" y="45.3">6</text>
<text x="149.6" y="46.5">7</text>
<text x="149.6" y="47.8">8</text>
<text x="155.6" y="42">INT</text>
<text x="155.6" y="43.3">Rst1</text>
<text x="188.8" y="44.7" transform="rotate(-90 188.8 44.7)">A</text>
<text x="191.9" y="44.7" transform="rotate(-90 191.9 44.7)">A</text>
<text x="194.2" y="44.2">1n4007 Smd Do-214</text>
<text x="207.1" y="46.9" transform="rotate(-90 207.1 46.9)">COIL_2</text>
<text x="208.4" y="46.9" transform="rotate(-90 208.4 46.9)">COM</text>
<text x="9.4" y="52">TBLOCK-M2</text>
<text x="13.3" y="49.4">1</text>
<text x="13.3" y="48.2">2</text>
<text x="19.8" y="48.8">3.3V</text>
<text x="19.8" y="50">GND</text>
<text x="25.6" y="52.6">D5</text>
<text x="32.3" y="49.2">SIP-3_2.5x7.62x2.54P</text>
<text x="43.1" y="53.8">220</text>
<text x="51" y="52">1</text>
<text x="60.5" y="52">4</text>
<text x="69.2" y="52.7">1</text>
<text x="135.5" y="50.4">DS3231SN</text>
<text x="136.1" y="53.3">BAT</text>
<text x="136.3" y="48.4">N.C._5</text>
<text x="144.4" y="48.4">N.C._4</text>
<text x="162.2" y="51.5">470</text>
<text x="181.9" y="53.3">Q2</text>
<text x="188.8" y="50.5" transform="rotate(-90 188.8 50.5)">C</text>
<text x="200.4" y="50.4">Q2</text>
<text x="200.5" y="53.7">5V</text>
<text x="206.5" y="49.4" transform="rotate(-90 206.5 49.4)">4</text>
<text x="207.8" y="49.4" transform="rotate(-90 207.8 49.4)">5</text>
<text x="215.8" y="50.4">COM</text>
<text x="215.8" y="53.3">Q0.3</text>
<text x="225.6" y="51.3">Q0.3</text>
<text x="225.6" y="50">Q0.2</text>
<text x="225.6" y="48.8">Q0.1</text>
<text x="232.2" y="50.7">1</text>
<text x="232.2" y="49.4">2</text>
<text x="232.2" y="48.2">3</text>
<text x="22.9" y="54.1">DHT-DS</text>
<text x="42.8" y="58.9">GND</text>
<text x="51" y="58.3">2</text>
<text x="60.5" y="58.3">3</text>
<text x="67.3" y="57.2">100nF</text>
<text x="133.3" y="58.6" transform="rotate(-90 133.3 58.6)">1</text>
<text x="133.3" y="54.2" transform="rotate(-90 133.3 54.2)">2</text>
<text x="135" y="58.3">3V</text>
<text x="143" y="55.9">BAT</text>
<text x="154.6" y="55.3">K</text>
<text x="156.5" y="57.9">1N4148W</text>
<text x="159.1" y="55.3">A</text>
<text x="182" y="55.9">5V</text>
<text x="206.5" y="55.1" transform="rotate(-90 206.5 55.1)">1</text>
<text x="207.8" y="55.1" transform="rotate(-90 207.8 55.1)">2</text>
<text x="208.4" y="58.6" transform="rotate(-90 208.4 58.6)">NO</text>
<text x="209" y="55.1" transform="rotate(-90 209 55.1)">3</text>
<text x="209.6" y="58.5" transform="rotate(-90 209.6 58.5)">NC</text>
<text x="211.3" y="59.1">12 Vcc. 10 Amp</text>
<text x="225.4" y="55.8">COM</text>
<text x="225.4" y="57">COM</text>
<text x="232.2" y="55.2">1</text>
<text x="232.2" y="56.4">2</text>
<text x="9.4" y="65.7">TBLOCK-M2</text>
<text x="13.3" y="63.2">1</text>
<text x="13.3" y="61.9">2</text>
<text x="19.9" y="62.5">12V</text>
<text x="19.9" y="63.8">GND</text>
<text x="52.7" y="60.9">PC817X3CSP9F</text>
<text x="154.1" y="60.7">10uF</text>
<text x="184.9" y="63.1">1K</text>
<text x="191.8" y="62.5" transform="rotate(-90 191.8 62.5)">K</text>
<text x="207.1" y="60.7" transform="rotate(-90 207.1 60.7)">COIL_1</text>
<text x="10.3" y="68.7">ENTRADAS</text>
<text x="13.6" y="70.8">3</text>
<text x="18.5" y="71.4">5V</text>
<text x="46.2" y="70">1</text>
<text x="50.5" y="69.4">13</text>
<text x="56.8" y="69.4">12</text>
<text x="61.6" y="70">DD1</text>
<text x="66.3" y="69.8">DD1</text>
<text x="75.1" y="69.8">D5</text>
<text x="111.2" y="71.8">GND</text>
<text x="117.9" y="69.9">1</text>
<text x="117.9" y="71.2">2</text>
<text x="134.6" y="69.8">1</text>
<text x="134.6" y="71">2</text>
<text x="139.6" y="71.6">GND</text>
<text x="139.6" y="70.4">5V</text>
<text x="164.6" y="69.6">5V</text>
<text x="188.6" y="67.1" transform="rotate(-90 188.6 67.1)">A</text>
<text x="191.8" y="67" transform="rotate(-90 191.8 67)">A</text>
<text x="194.1" y="66.5">1n4007 Smd Do-214</text>
<text x="200.3" y="70.7">Q3</text>
<text x="206.5" y="69.7" transform="rotate(-90 206.5 69.7)">4</text>
<text x="207.1" y="67.2" transform="rotate(-90 207.1 67.2)">COIL_2</text>
<text x="207.8" y="69.7" transform="rotate(-90 207.8 69.7)">5</text>
<text x="208.4" y="67.2" transform="rotate(-90 208.4 67.2)">COM</text>
<text x="215.9" y="71">COM</text>
<text x="13.6" y="73.3">1</text>
<text x="13.6" y="72.1">2</text>
<text x="13.6" y="77.1">3</text>
<text x="18.5" y="73.9">GND</text>
<text x="18.5" y="72.6">DHT-DS</text>
<text x="18.5" y="77.7">5V</text>
<text x="52.8" y="72.6">74HC14</text>
<text x="112.2" y="76.8">D7</text>
<text x="112.2" y="75.6">D8</text>
<text x="117.9" y="72.4">3</text>
<text x="117.9" y="73.7">4</text>
<text x="117.9" y="75">5</text>
<text x="117.9" y="76.2">6</text>
<text x="117.9" y="77.5">7</text>
<text x="134.6" y="72.3">3</text>
<text x="134.6" y="73.6">4</text>
<text x="134.6" y="74.8">5</text>
<text x="134.6" y="76.1">6</text>
<text x="134.6" y="77.4">7</text>
<text x="139.6" y="78">CLK</text>
<text x="139.6" y="76.7">GND</text>
<text x="139.6" y="74.2">EN</text>
<text x="139.6" y="72.9">RST</text>
<text x="145.9" y="75.6">SD3</text>
<text x="152.5" y="75">I1</text>
<text x="152.5" y="77.5">I2</text>
<text x="155.3" y="75.6">I1</text>
<text x="160.8" y="72.6" transform="rotate(-90 160.8 72.6)">COMMO</text>
<text x="165.4" y="75.6">O1</text>
<text x="168.7" y="75">O1</text>
<text x="168.7" y="77.5">O2</text>
<text x="174.5" y="75.6">Q1</text>
<text x="181.7" y="75.7">Q3</text>
<text x="188.6" y="72.9" transform="rotate(-90 188.6 72.9)">C</text>
<text x="13.6" y="79.7">1</text>
<text x="13.6" y="78.4">2</text>
<text x="18.5" y="80.3">GND</text>
<text x="18.5" y="79">MQ</text>
<text x="111.2" y="80.6">GND</text>
<text x="112.2" y="83.2">D4</text>
<text x="112.2" y="79.4">D5</text>
<text x="112.2" y="78.1">D6</text>
<text x="117.3" y="81.3">10</text>
<text x="117.3" y="82.6">11</text>
<text x="117.3" y="83.9">12</text>
<text x="117.9" y="78.8">8</text>
<text x="117.9" y="80.1">9</text>
<text x="134.6" y="78.7">8</text>
<text x="134.6" y="79.9">9</text>
<text x="134.6" y="81.2">10</text>
<text x="134.6" y="82.5">11</text>
<text x="134.6" y="83.7">12</text>
<text x="146.6" y="78.1">D6</text>
<text x="146.6" y="83.2">D7</text>
<text x="152.5" y="80.1">I3</text>
<text x="152.5" y="82.6">I4</text>
<text x="155.3" y="78.1">I2</text>
<text x="155.3" y="80.6">I3</text>
<text x="155.3" y="83.2">I4</text>
<text x="161.4" y="79.5" transform="rotate(-90 161.4 79.5)">COMMON</text>
<text x="165.4" y="78.1">O2</text>
<text x="165.4" y="80.6">O3</text>
<text x="165.4" y="83.2">O4</text>
<text x="168.7" y="80.1">O3</text>
<text x="168.7" y="82.6">O4</text>
<text x="174.5" y="78.1">Q2</text>
<text x="174.5" y="83.2">Q3</text>
<text x="111.4" y="85.7">SDA</text>
<text x="111.5" y="87">SCL</text>
<text x="112.2" y="88.3">D0</text>
<text x="112.2" y="84.5">D3</text>
<text x="117.3" y="85.1">13</text>
<text x="117.3" y="86.4">14</text>
<text x="117.3" y="87.7">15</text>
<text x="117.3" y="88.9">16</text>
<text x="134.6" y="85">13</text>
<text x="134.6" y="86.3">14</text>
<text x="134.6" y="87.5">15</text>
<text x="134.6" y="88.8">16</text>
<text x="139.6" y="88.1">MQ</text>
<text x="139.6" y="84.3">SD3</text>
<text x="152.5" y="85.1">I5</text>
<text x="152.5" y="87.7">I6</text>
<text x="155.3" y="85.7">I5</text>
<text x="155.3" y="88.3">I6</text>
<text x="165.4" y="85.7">O5</text>
<text x="165.4" y="88.3">O6</text>
<text x="168.7" y="85.1">O5</text>
<text x="168.7" y="87.7">O6</text>
<text x="119.8" y="91.5">B2200S16PA120</text>
<text x="130.8" y="91.4">B2200S16PA120</text>
<text x="152.5" y="90.2">I7</text>
<text x="152.5" y="92.8">I8</text>
<text x="155.3" y="90.8">I7</text>
<text x="155.3" y="93.3">I8</text>
<text x="161.4" y="93.6" transform="rotate(-90 161.4 93.6)">GND</text>
<text x="165.4" y="90.8">O7</text>
<text x="165.4" y="93.3">O8</text>
<text x="168.7" y="90.2">O7</text>
<text x="168.7" y="92.8">O8</text>
<text x="13.3" y="101">VBUS__1</text>
<text x="15" y="99.7">VBUS</text>
<text x="19.8" y="99.1">A9</text>
<text x="19.8" y="100.4">B9</text>
<text x="23.8" y="99.1">A</text>
<text x="25.7" y="101.7">1N4148W</text>
<text x="28.3" y="99.1">K</text>
<text x="33" y="99.7">5V</text>
<text x="74.9" y="98.9" transform="rotate(-90 74.9 98.9)">3.3V</text>
<text x="87.2" y="96.2">1</text>
<text x="88.9" y="97.9">BOTON 90 TH</text>
<text x="94.1" y="96.2">2</text>
<text x="101.2" y="96.8">RST</text>
<text x="111.2" y="99.1">GND</text>
<text x="112.1" y="101.6">RX</text>
<text x="112.2" y="100.3">TX</text>
<text x="117.9" y="97.2">1</text>
<text x="117.9" y="98.5">2</text>
<text x="117.9" y="99.7">3</text>
<text x="117.9" y="101">4</text>
<text x="160.8" y="97.8" transform="rotate(-90 160.8 97.8)">GND</text>
<text x="167.5" y="96.6">ULN2803AFW</text>
<text x="15.6" y="107.3">GND</text>
<text x="15.8" y="103.5">CC1</text>
<text x="15.8" y="104.8">CC2</text>
<text x="19.8" y="102.9">A5</text>
<text x="19.8" y="104.2">B5</text>
<text x="19.8" y="106.7">A12</text>
<text x="19.8" y="108">B12</text>
<text x="87.2" y="106.2">1</text>
<text x="94.1" y="106.2">2</text>
<text x="101.2" y="106.8">D8</text>
<text x="111.2" y="107.9">GND</text>
<text x="112.2" y="106.7">D5</text>
<text x="112.2" y="105.4">D6</text>
<text x="112.2" y="104.1">D7</text>
<text x="112.2" y="102.9">D8</text>
<text x="117.9" y="102.3">5</text>
<text x="117.9" y="103.5">6</text>
<text x="117.9" y="104.8">7</text>
<text x="117.9" y="106.1">8</text>
<text x="117.9" y="107.4">9</text>
<text x="12.4" y="112.4">SHIELD__1</text>
<text x="12.4" y="113.7">SHIELD__2</text>
<text x="13.8" y="108.6">GND__1</text>
<text x="14.1" y="111.1">SHIELD</text>
<text x="19.8" y="110.5">S1</text>
<text x="19.8" y="111.8">S2</text>
<text x="19.8" y="113.1">S3</text>
<text x="27.8" y="108.6">GND</text>
<text x="79.5" y="110">D8</text>
<text x="111.4" y="113">SDA</text>
<text x="112.2" y="111.8">D3</text>
<text x="112.2" y="110.5">D4</text>
<text x="117.3" y="108.6">10</text>
<text x="117.3" y="109.9">11</text>
<text x="117.3" y="111.2">12</text>
<text x="117.3" y="112.4">13</text>
<text x="117.3" y="113.7">14</text>
<text x="138.1" y="109.2" transform="rotate(-90 138.1 109.2)">D4</text>
<text x="144.1" y="109.4" transform="rotate(-90 144.1 109.4)">D3</text>
<text x="10.8" y="116.9">USB_TYPE_C_CARGA_EG</text>
<text x="12.4" y="114.9">SHIELD__3</text>
<text x="19.8" y="114.3">S4</text>
<text x="86.4" y="118.3">1/2</text>
<text x="89" y="120">Boton SMD</text>
<text x="94.2" y="118.3">3/4</text>
<text x="101.5" y="118.9">RST</text>
<text x="111.5" y="114.3">SCL</text>
<text x="112.2" y="115.6">D0</text>
<text x="117.3" y="115">15</text>
<text x="117.3" y="116.2">16</text>
<text x="119.6" y="118.7">B2200S16PA120</text>
<text x="139.1" y="117.7">330</text>
<text x="145" y="117.8">330</text>
<text x="88.2" y="124.7" transform="rotate(-90 88.2 124.7)">D0</text>
<text x="121.5" y="123.1">1</text>
<text x="121.5" y="121.8">2</text>
<text x="126.9" y="122.4">WFA</text>
<text x="126.9" y="123.7">WFB</text>
<text x="131.7" y="121">WFA</text>
<text x="147.6" y="120.9">MQA</text>
<text x="9.9" y="127.9" transform="rotate(-90 9.9 127.9)">24.V</text>
<text x="53.3" y="129.3" transform="rotate(-90 53.3 129.3)">24V</text>
<text x="72.3" y="131.8">LM2576-3,3</text>
<text x="102.6" y="128.7" transform="rotate(-90 102.6 128.7)">3.3V</text>
<text x="121.5" y="130.2">1</text>
<text x="121.5" y="128.9">2</text>
<text x="126.9" y="129.5">MQA</text>
<text x="126.9" y="130.8">MQB</text>
<text x="131.8" y="127.5">WFB</text>
<text x="147.3" y="128.3">MQB</text>
<text x="1.9" y="137.4">TBLOCK-M2</text>
<text x="7.1" y="134.8">1</text>
<text x="7.1" y="133.5">2</text>
<text x="12.2" y="135.7">1A</text>
<text x="20.8" y="136.1">SS36A</text>
<text x="44.3" y="136.9" transform="rotate(-90 44.3 136.9)">1</text>
<text x="45.6" y="136.9" transform="rotate(-90 45.6 136.9)">3</text>
<text x="71.8" y="133.4">1</text>
<text x="71.8" y="135.9">5</text>
<text x="74.3" y="134">VIN</text>
<text x="74.3" y="136.5">ON/OFF</text>
<text x="75.2" y="137.8">TAB</text>
<text x="80.1" y="137.8">GND</text>
<text x="81" y="136.5">OUT</text>
<text x="81.8" y="134">FB</text>
<text x="85.1" y="133.4">4</text>
<text x="85.1" y="135.9">2</text>
<text x="90.8" y="137.2">100uh</text>
<text x="110.2" y="136.7">1k</text>
<text x="21.2" y="143.5">100nF</text>
<text x="29.7" y="144" transform="rotate(-90 29.7 144)">-</text>
<text x="29.7" y="138.6" transform="rotate(-90 29.7 138.6)">+</text>
<text x="32" y="142.6">470uF</text>
<text x="44.9" y="141.9" transform="rotate(-90 44.9 141.9)">INPUT</text>
<text x="46.2" y="143.1" transform="rotate(-90 46.2 143.1)">OUTPUT</text>
<text x="47.9" y="140.9">MC7812BDTRKG</text>
<text x="64.8" y="139.3">12V</text>
<text x="75.3" y="140.9">6</text>
<text x="80.3" y="140.9">3</text>
<text x="90" y="143.7">SS36A</text>
<text x="101.1" y="141.4">47uF</text>
<text x="109.9" y="140" transform="rotate(-90 109.9 140)">A</text>
<text x="46.2" y="149" transform="rotate(-90 46.2 149)">GROUND</text>
<text x="62.5" y="148.2">220uF</text>
<text x="109.9" y="145.8" transform="rotate(-90 109.9 145.8)">C</text>
<text x="45.6" y="151.5" transform="rotate(-90 45.6 151.5)">2</text>
<text x="33.8" y="159.5">12V</text>
<text x="45.2" y="161.5" transform="rotate(-90 45.2 161.5)">1</text>
<text x="46.5" y="161.5" transform="rotate(-90 46.5 161.5)">3</text>
<text x="65.3" y="159.6">5V</text>
<text x="45.8" y="166.6" transform="rotate(-90 45.8 166.6)">INPUT</text>
<text x="47.1" y="167.8" transform="rotate(-90 47.1 167.8)">OUTPUT</text>
<text x="48.8" y="165.6">TS78M05CP</text>
<text x="45.8" y="173.6" transform="rotate(-90 45.8 173.6)">GROUND</text>
<text x="62.7" y="170.9">220uF</text>
<text x="45.2" y="176.1" transform="rotate(-90 45.2 176.1)">2</text>
</g>
</svg>
